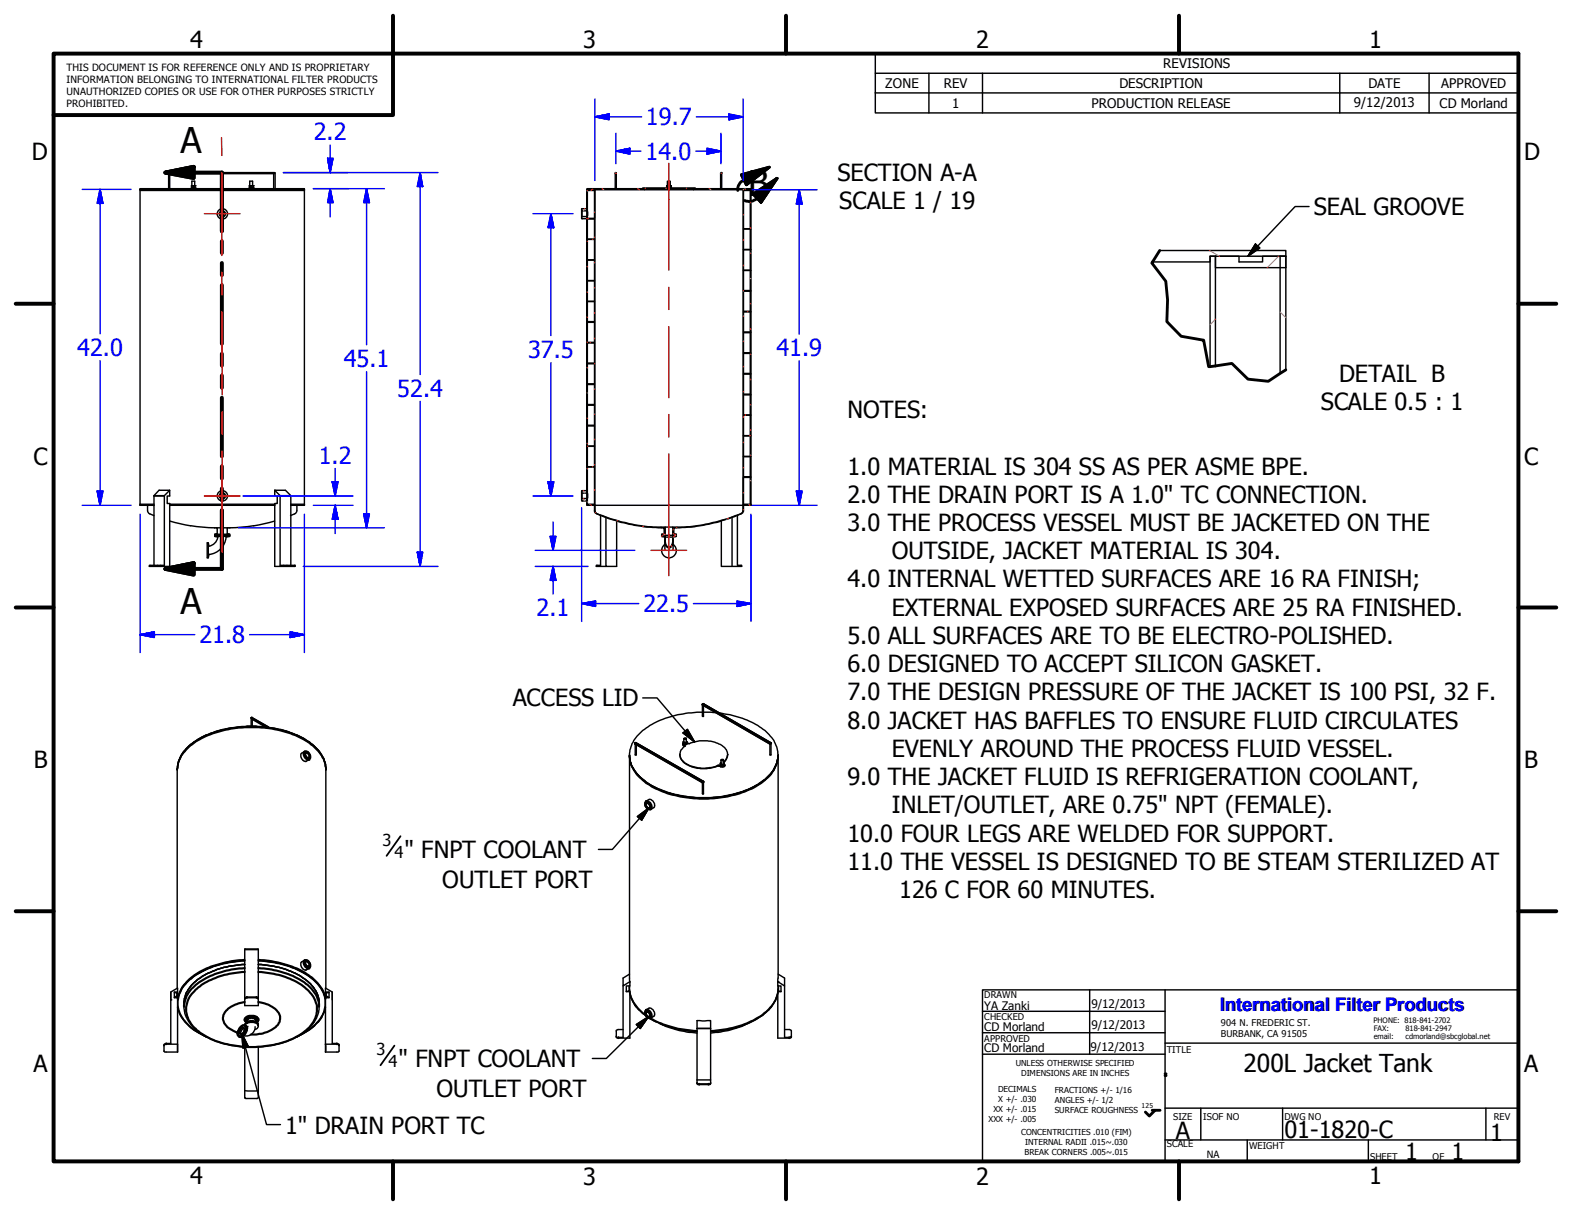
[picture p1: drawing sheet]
<svg xmlns="http://www.w3.org/2000/svg" width="279mm" height="216mm" viewBox="0 0 279 216" stroke-linecap="round" stroke-linejoin="round" font-family="sans-serif">
<!-- layer: 2012 Visible (ANSI) -->
<g fill="none" stroke="#000" stroke-width=".25">
<path d="M24.9 33.7v56.1h2.5h-2.5v-.2h2.5M24.9 33.7v-.2h29.2v.2M24.9 33.7v.1h29.2v-.1M24.9 33.7h29.2M30 30.7h18.8l.1 .1v2.7M30 30.9h18.8M30.1 30.7l-.1 .1v2.7M30.2 30.9v2.6M34 33h.7M34 33h.1M34 33.4h.1M34 33.4h.2"/>
<path d="M34 33v.4M34.1 33v-.8h.5v.8M34.1 33.4v.1M34.2 33.4h.5M34.4 33v.4M34.6 33.4v.1M34.7 33h.1M34.7 33.4h.1M34.7 33v.4M44.3 33h.7M44.3 33h.1M44.3 33.4h.1"/>
<path d="M44.3 33.4h.2M44.3 33v.4M44.4 33v-.8h.5v.8M44.4 33.4v.1M44.5 33.4h.5M44.6 33v.4M44.9 33.4v.1M45 33h.1M45 33.4h.1M45 33v.4M48.6 30.9v2.6M54.1 33.7v56.1h-2.4"/>
<path d="M103.4 37.4v.1M103.4 37.5h.9v-.4h-.9v1.8h.9v-.4h-.9M103.4 38.5h.1M103.4 37.5v1M104.3 38.5l.1 49.1zM104.3 33.7l.1 3.8zM104.3 37.5v1M104.3 33.5h10.3v.2h-8.9h-1.4zM104.3 33.7h1.4v.1h-1.4zM104.4 37.5v1M105.7 33.7v56.1v-6.8h-1.3l1.3-.1v-3.6h-1.3l1.3-.1v-3.5h-1.3v-.1h1.3v-3.6h-1.3v-.1h1.3v-3.6h-1.3v-.1h1.3v-3.6h-1.3v-.1h1.3v-3.5h-1.3v-.2h1.3v-3.5h-1.3v-.1h1.3v-3.6h-1.3l1.3-.1v-3.6h-1.3l1.3-.1v-3.6h-1.3h1.3v-3.7h-1.3h1.3v-3.6h-1.3v-.1h1.3zM109.3 30.9v2.6"/>
<path d="M109.4 30.7h.1v.2h-.2zM109.4 30.7h.1M109.5 30.9v2.6M114.2 33.4h9.4v.1h-9.4zM114.6 33.7h8.7M118.5 33h.8M118.5 33h.1M118.5 33.4h.8M118.5 33.4h.1M118.5 33v.4M118.6 33v-.8h.5v.8M118.6 33h.7"/>
<path d="M118.7 33v.4M119.1 33v.4M119.3 33.4h.1M119.3 33v.4M123.3 33.5h10.2v.2h-10.2zM128.1 30.9v2.6M128.1 30.7h.1l.1 .2h-.2zM128.1 30.7h.1M128.3 30.9v2.6M132.1 33.7v6.9h1.3l-1.3 .1v3.6h1.3l-1.3 .1v3.6h1.3l-1.3 .1v3.5h1.3v.2h-1.3v3.5h1.3v.1h-1.3v3.6h1.3v.1h-1.3v3.6h1.3v.1h-1.3v3.6h1.3v.1h-1.3v3.5h1.3v.2h-1.3v3.5h1.3l-1.3 .1v3.6h1.3l-1.3 .1v3.6h1.3l-1.3 .1v3.5h1.3v.1h-1.3v5zM132.1 33.7h1.4v.1h-1.4zM133.3 33.7h.2v56.1h-.2z"/>
<path d="M206.1 44.5h22.4v1h-4.1v1h-4.2v-1h-4.2v2.1h12.5v-2.1h-13.4v1h-10.2M216 65v-19.5h-.9v19.7M228.5 65.7v-20.2h-1v20.9M26.2 89.8l.1 1.2 .3 .3M26.6 91.3l.8 .3M27.4 88.1h1.8M27.4 88.1v12.4M28.3 87.1h1.9l-1 1h-1.8zM30.2 87.1v1h-.5v1.4h.5v11.1h-3.7v-.1h2.7v-12.4M30.2 89.8h18.6M30.2 89.6h18.6M30.2 92.6l3.7 .8"/>
<path d="M33.9 93.4l4.2 .4M36.8 96.5h.2v2.6h-.2zM37 96.5l.1 .5M37.1 98.5l-.1 .6M38.2 95.1v.2h2.6v-.2M38.2 95.1v-.2h2.6v.2M38.2 95.1h2.6M38.2 95.3l.5 .1M38.4 93.8l.2 .1M38.6 94v.8l-.4 .1M38.7 95.5a1.94 1.94 0 0 1-1.6 1.6M40.2 95.5a3.4 3.4 0 0 1-3.1 3"/>
<path d="M40.4 94v.8l.4 .1M40.5 93.8l-.1 .1M40.8 95.3l-.6 .1M40.9 93.8h.1M45.1 93.4l-3 .3-3.9 .1M48.8 92.6l-3.7 .8M48.8 87.1v1h.5v1.4h-.5v11.1h3.7v-.1h-2.7v-12.4M48.8 87.1h1.9l1 1h-1.9M48.8 87.1l1 1M49.8 88.1h1.9M51.7 88.1v12.4M51.7 89.6h2.4"/>
<path d="M52.8 89.8v.9a1.27 1.27 0 0 1-1.2 .9M103.4 87.6h.1M103.4 87.6h.9v-.4h-.9v1.8h.9v-.4h-.9M103.4 87.6v1M103.4 88.6h.1M104.3 88.6l.1 1.2zM104.3 87.6v1M104.3 89.6h1.4v.2h-1.4zM104.4 87.6v1M105.7 89.8v.9l.2 .4a29.5 29.5 0 0 0 12.3 2.6v1.4h-.2v-1.2a29.7 29.7 0 0 1-12.2-2.8l-.1-.2zM105.7 89.8h26.4M106.7 91.6v8.9h-.7v.1h1.7"/>
<path d="M107.7 91.9v8.7h1.9v-8M117.7 95.1h1.9v1a1.05 1.05 0 0 1-.8 1.2 1.32 1.32 0 0 1-.6-1.5v-.7M117.7 95.1h.2M117.7 95.1v.3h.5M117.7 95.1l-.1-.2 .6-.1v.3h-.3M118.2 95.8v2M118.2 96.7a1.3 1.3 0 0 0-.3 2 1.3 1.3 0 0 0 2 0 1.3 1.3 0 0 0-.3-2M118.2 93.7h1.4M118.2 95.4h1.4M118.7 97.2h.4M119.6 93.7a29.5 29.5 0 0 0 12.3-2.6l.2-.4v-.9v1.1l-.1 .2a30.3 30.3 0 0 1-12.2 2.8v1.2h-.2zM119.6 95.1v.7a1.21 1.21 0 0 1-.7 1.5 1.29 1.29 0 0 1-.7-1.5v-.7v.3"/>
<path d="M119.6 95.1h.5M119.6 95.1v-.3l.6 .1v.2h-.1M119.6 95.8v2M120 95.1h-.4v.3M120 95.1h.1M120.1 95.1h.1v.2l-.6 .1M130.1 91.9v8.7M131.1 91.6v8.9h.7v.1h-3.6v-8M132.1 89.6h1.4v.2h-1.4zM31.5 136.7a6.8 6.8 0 0 1 4-5.4 20.8 20.8 0 0 1 18.5 0 7.4 7.4 0 0 1 3.8 4.5l.1 .9M31.5 136.8a6 6 0 0 1 2.7-4.5 18.4 18.4 0 0 1 12.3-3 15.5 15.5 0 0 1 9.3 3.5l.5 .5a5 5 0 0 1 1.6 3.5M44.6 127.6v1.4"/>
<path d="M44.8 129v-1.4l2.7 1.6M44.8 127.8l2.3 1.4M54.2 133.5l-.6 .4a.92 .92 0 0 0 .8 1.4l.6-.3M54.3 134a.37 .37 0 0 1 .4-.1 .37 .37 0 0 1 .2 .4 .23 .23 0 0 1 0 .3 .23 .23 0 0 1-.3 0M54.4 133.8a.51 .51 0 0 1 .5 .3 .51 .51 0 0 1-.1 .6l-.4-.4zM111.9 134.2a6 6 0 0 0 2.7 4.5 17.4 17.4 0 0 0 10.7 3.1 17.9 17.9 0 0 0 10.7-3.2 6.2 6.2 0 0 0 2.3-4.4M111.9 134.1l.1 40.4M111.9 134.4a6 6 0 0 0 2.7 4.5 16.1 16.1 0 0 0 9.2 3 19.2 19.2 0 0 0 11.2-2.5 6.4 6.4 0 0 0 3.3-5M112.9 132.1v2.1h.2v-1.9M121.3 132.3l.2 .2M121.4 131.8v.3a.42 .42 0 0 0 .7 .1v-.2M121.5 131.3l.2-.2a.19 .19 0 0 1 .3 .1 .19 .19 0 0 1-.1 .3 .19 .19 0 0 1-.3-.2z"/>
<path d="M121.5 131.3v.6M121.5 132v.3M121.7 132.6h.1M121.9 132.1v.2M122 131.7l.1 .3-.2 .1a.27 .27 0 0 1-.3-.1 .27 .27 0 0 1-.1-.2 .28 .28 0 0 0 .2 .2 .28 .28 0 0 0 .3 0l.1-.2h-.1M122 131.3v.6M122.3 132.1h-.2M124.8 125.2l.1 2.1h.1v-1.9M124.8 126.6a17 17 0 0 0-10.8 3.4 5.1 5.1 0 0 0-1.5 6.4 10.5 10.5 0 0 0 5.7 4.2 16.8 16.8 0 0 0 4.2 1 21.1 21.1 0 0 0 12.3-2.2 6.8 6.8 0 0 0 3.5-4.7 5.9 5.9 0 0 0-3.2-5.5 16.2 16.2 0 0 0-7.2-2.5M125 139v2.1l-.2-.1v-1.9M125 126.6h2.2M127.6 136.1h.2"/>
<path d="M128 135.6l.1 .5h.1h.5v-.3M128.1 135h.1a.17 .17 0 0 1 .2-.1 .17 .17 0 0 1 .1 .2l-.2 .1zM128.1 135.5v.3h.4a.16 .16 0 0 0 .2-.1 .16 .16 0 0 0-.1-.2l.1 .1a.21 .21 0 0 1-.1 .2 .21 .21 0 0 1-.3 0h-.2l-.1-.2zM128.1 135.1v.5M128.1 135.8v.3M128.5 135.9v.2M128.6 135.1v.5M137 132.1v2.1h-.2v-2M138.3 134.1l-.1 40.4M114.8 142.4l.6-.4a1.05 1.05 0 0 1 .9 1.4l-.7 .4M114.9 142.7a.64 .64 0 0 1 .5 .9 .67 .67 0 0 1-.5-.9zM115.2 142.7a.36 .36 0 0 0-.4 .3 .36 .36 0 0 0 .3 .4 .23 .23 0 0 0 .2 .2 .23 .23 0 0 0 .2-.3"/>
<path d="M30.4 177.7h.1M30.4 176.3v9.1h-.9M31 176.4h.4v.9M31.4 177l-.4 .2M31.5 175.6v-38.9a6.2 6.2 0 0 1 3.3-5.1 18.3 18.3 0 0 1 11.2-2.5 16.5 16.5 0 0 1 9.8 3.4l.3 .3a5.1 5.1 0 0 1 1.8 3.9v38.9M31.6 178.9a7.9 7.9 0 0 0 4.8 5.2l.4 .2M31.6 176.3l-.1 1M31.6 176.3h-.6v1h.6v9.6M31.6 176.3v-.7l-1.2 .7v1.4M32.7 178.2v.7M34.5 174.6a13.9 13.9 0 0 1 8-3.2h1a14.5 14.5 0 0 0-9.2 3.4 4.7 4.7 0 0 0-1.6 3.4l.1-.5a5.5 5.5 0 0 1 1.7-3.1zM43.5 170.8a15.6 15.6 0 0 0-10 3.6 5 5 0 0 0 .1 7.8 7.9 7.9 0 0 0 2.5 1.7"/>
<path d="M43.5 170.7a15.9 15.9 0 0 0-10.4 3.9 6.8 6.8 0 0 0-1.5 2.9M43.5 177.5l.1-.1 .2-.1h1.9l.1 .1 .1 .1M43.5 168.7h2.4zM43.5 168.7h2.4v10h-2.4zM43.5 170.5a16.4 16.4 0 0 0-10.1 3.7 6.2 6.2 0 0 0-1.8 3.2M43.9 177.2h1.8l.2 .1v.1M45.9 171.4a14.5 14.5 0 0 1 9.3 3.4l.2 .3a4.6 4.6 0 0 1 1.3 3.8M45.9 170.8a15.6 15.6 0 0 1 10 3.6 5 5 0 0 1 0 7.8l-1.2 .9-1.4 .8M45.9 170.7a15.9 15.9 0 0 1 10.4 3.9 5.4 5.4 0 0 1 1.5 2.9M45.9 170.5a17.8 17.8 0 0 1 9.6 3.2l1 1a5 5 0 0 1 1.3 2.7M54.2 170.6l-.6 .3a.92 .92 0 0 0 .8 1.4l.6-.2M54.3 171.1a.26 .26 0 0 1 .3-.2 .26 .26 0 0 1 .2 .2l.1 .3a.23 .23 0 0 1 0 .3 .23 .23 0 0 1-.3 0"/>
<path d="M54.3 170.9a.49 .49 0 0 1 .6 .2 .49 .49 0 0 1-.1 .7l-.4-.4zM57.8 178.9a6.5 6.5 0 0 1-3.4 4.5l-1.8 .9M57.8 176.3l.1 1M57.8 176.3h.7v1h-.7v8.2M57.8 176.3v-.7l1.3 .7v9.1h.8M58 177l.5 .2M58.5 176.4h-.5v.9M59.1 176.3v1.4M110.7 175.2v9.1h-.8M111.8 175.2v.9h-.5M111.9 175.2l.1 1M111.9 173.1l-1.2 .7v1.4l1.3-.7"/>
<path d="M112 176.5a6.2 6.2 0 0 0 2.8 4M112 174.5v.7h-.7v1h.7M112 176.2v8.3h-2.3l-.2-.2M112 176.3a6.7 6.7 0 0 0 2.7 4M114.8 179.5l.6-.4a1.05 1.05 0 0 1 .9 1.4l-.7 .4a18.8 18.8 0 0 0 8.3 2.2M114.9 179.8a.64 .64 0 0 1 .5 .9 .67 .67 0 0 1-.5-.9zM115.2 179.8a.36 .36 0 0 0-.4 .3 .36 .36 0 0 0 .3 .4 .23 .23 0 0 0 .2 .2 .23 .23 0 0 0 .2-.3M138.2 176.5a7.5 7.5 0 0 1-4.3 4.9 17.9 17.9 0 0 1-7.6 1.9M138.2 174.5v.7h.6v1h-.6v8.3h2.1M138.2 174.5l1.2 .7v9.1h.9M138.2 174.4h.1M138.2 176.3a6.7 6.7 0 0 1-2.9 4.2 17.8 17.8 0 0 1-9 2.6"/>
<path d="M138.3 175.2l-.1 1M138.3 173.1l1.1 .7v1.4M138.4 175.2v.9h.4M29.1 185.7l.4-.2h2.1v1.4h-2.3l-.2-.1zM42.7 182.9a.41 .41 0 0 1 .7-.2 .41 .41 0 0 1 0 .6l-.1 .1a.42 .42 0 0 1-.6 .4 .42 .42 0 0 1-.1-.7zM42.7 182.5a.59 .59 0 0 1 .7-.4 .59 .59 0 0 1 .4 .7 1.57 1.57 0 0 1-1.3 1.5v-.1a.97 .97 0 0 1 0-1.4zM42.8 182.9a.36 .36 0 0 1 .6-.2 .36 .36 0 0 1-.1 .6 .39 .39 0 0 1-.5 .4 .39 .39 0 0 1-.1-.6zM42.8 182.6a.52 .52 0 0 1 .8-.2 .52 .52 0 0 1 0 .8l-.2 .4a.6 .6 0 0 1-1 .3v-.7zM42.8 182.4a.56 .56 0 0 1 .8-.2 .56 .56 0 0 1 .2 .8 1.13 1.13 0 0 1-1.4 1.1 1.11 1.11 0 0 1 .2-1.5zM43.4 182.8l-.4 .2-.2 .5M43.5 193.8h2.4M43.5 186.1v9l.1 .1h2.2l.1-.1v-9"/>
<path d="M43.5 182.1a1.46 1.46 0 0 1 2.1-.6l.3 .4v.4M43.6 182.1a1.45 1.45 0 0 1 2.3 0v.1a1.25 1.25 0 0 0-1.8-.6l-.5 .3v.2a1.6 1.6 0 0 1 2.3 .1l-.2 .6-.4 .1M43.6 182.2h.2a1.36 1.36 0 0 1-.7 2l-.2 .1-.5-.1M43.9 181.4v.1M44.1 182.4l-.2 .2M45.3 182.4a1.57 1.57 0 0 1-1.9 1.6M45.5 181.4v.1M57.8 185.5v1.4M57.8 185.5h2.1M57.8 186.9h2.1M60.3 185.8v1M109.5 183.2v.9"/>
<path d="M109.9 182.9h.8M115.4 181a19.7 19.7 0 0 0 8.5 2.3M117.2 181.9a18 18 0 0 0 6.7 1.7M123.9 182.8v9.8l.1 .1h1.9a.27 .27 0 0 0 .3 0 .27 .27 0 0 0 .1-.3M123.9 191.9h2.4v.5M123.9 181.4h2.4v1.4h-2.4zM123.9 182.8h2.4v9.1M126.3 192.4l-.1 .2h-1.9M133 181.9a18 18 0 0 1-6.7 1.7M139.4 182.9h.9M140.7 183.2v.9"/>
<circle cx="39.5" cy="38" r=".92"/>
<circle cx="39.5" cy="38" r=".54"/>
<circle cx="39.5" cy="38" r=".48"/>
<circle cx="39.5" cy="88.1" r=".92"/>
<circle cx="39.5" cy="88.1" r=".54"/>
<circle cx="39.5" cy="88.1" r=".48"/>
</g>
<!-- layer: Visible Narrow (ANSI) -->
<g fill="none" stroke="#000" stroke-width=".38">
<path d="M44.6 127.6h.2M44.8 127.5v.1M44.8 127.6l2.9 1.6M44.8 127.6h.1M54.2 133.5a.87 .87 0 0 0 .3 1.4l.5 .1M54.2 133.7l.2-.1a.74 .74 0 0 1 .7 .8 .33 .33 0 0 1-.2 .4 .33 .33 0 0 1-.4-.2l-.3-.6zM112.9 132.1h.1M112.9 132.1l12 6.9v.1M112.9 132.1v.1M113 132l-.1 .1M113 132h.1M113 132l12 6.9"/>
<path d="M121.5 132.3v.2M121.7 132.5v.1M124.8 125.2h.1M124.9 125.2l11.9 7M124.9 125.2v.1M125 125.1l12 6.9-.2 .1h.2M125 125.1l-.1 .1M125 125.1h.1M125 125.1l11.9 6.9M125 138.9h-.1l.1 .1M127.6 136v.1M127.8 136v.1"/>
<path d="M128.1 136.1v.1M114.7 142.7a.69 .69 0 0 1 .7 .1 .69 .69 0 0 1 .2 .7 .39 .39 0 0 1-.4 .3 .39 .39 0 0 1-.3-.4l-.2-.3zM114.8 142.4a.98 .98 0 0 1 .9 1.4h-.1M43.5 172a14.3 14.3 0 0 0-9.5 3.7l-.2 .3a5.6 5.6 0 0 0-1.1 2.9M43.5 172.7a13.8 13.8 0 0 0-8.8 3.2 4.4 4.4 0 0 0 .1 6.9 13.1 13.1 0 0 0 7.8 3.1 16.7 16.7 0 0 0 11.2-2.4 5 5 0 0 0 2.5-5.1 7.6 7.6 0 0 0-5.1-4.6 15.4 15.4 0 0 0-5.3-1.1M43.5 178.1a4.7 4.7 0 0 0-3.8 2.3 2.64 2.64 0 0 0 2 2.9l.5 .2M43.9 177.2v.1M45.6 177.2v.1M45.9 172a15.1 15.1 0 0 1 9 3.3l.3 .2a4.7 4.7 0 0 1 1.5 3.4M45.9 178.1a4.5 4.5 0 0 1 3.9 2.5 2.46 2.46 0 0 1-1.8 2.5l-1.3 .5-2.1 .2M54.2 170.6a.87 .87 0 0 0 .3 1.4l.5 .1M54.3 170.7h.1a.74 .74 0 0 1 .7 .8 .33 .33 0 0 1-.2 .4 .33 .33 0 0 1-.4-.2l-.3-.6z"/>
<path d="M114.7 179.8a.69 .69 0 0 1 .7 .1 .69 .69 0 0 1 .2 .7 .39 .39 0 0 1-.4 .3 .39 .39 0 0 1-.3-.4l-.2-.3zM114.8 179.5a.98 .98 0 0 1 .9 1.3l-.1 .1M29.5 185.4v.1M43.8 181.6a.58 .58 0 0 1-.2-.6 .58 .58 0 0 1 .5-.4 1.4 1.4 0 0 1 1.8 .6l-.1 .3-.1 .1M43.9 181.4v-.2a.93 .93 0 0 1 1.6 .2M43.9 181.5a.45 .45 0 0 1 0-.6 .45 .45 0 0 1 .5-.2h.6a.48 .48 0 0 1 .6 .2 .48 .48 0 0 1-.1 .6M59.9 185.4v.1M109.9 184.3v.2M124.3 192.6v.1M125.9 192.6v.1M140.3 184.3v.2"/>
</g>
<g fill="none" stroke="#000" stroke-width=".25">
<path d="M44.6 127.6l.2-.1 3 1.7M54.2 133.5a.92 .92 0 0 1 .8 .5 .92 .92 0 0 1 0 1M112.9 132.1l.1-.1 12 6.9v.1M112.9 132.2l12 6.9M120.8 134a2.43 2.43 0 0 0 1.9 2.1 6.5 6.5 0 0 0 4.9 0M121.3 132.1v.2M121.4 132l-.1 .3 .4 .3a1.71 1.71 0 0 0-.9 1.6 1.71 1.71 0 0 0 1.2 1.5 6.7 6.7 0 0 0 5.8 .3l.6 .2a.28 .28 0 0 0 .4-.1 .28 .28 0 0 0-.1-.3M121.5 132.5l.2 .1M122.3 132.1h.1a6.6 6.6 0 0 1 6.3 .7 1.63 1.63 0 0 1-.1 2.6M124.8 125.2l.2-.1 12 7M124.9 125.3l11.9 6.9M128.8 136a.44 .44 0 0 1-.3 .3 .44 .44 0 0 1-.4-.1l-.3-.1"/>
<path d="M129.3 134v.3a1.65 1.65 0 0 1-.7 1.2M114.8 142.4a.93 .93 0 0 0 0 1 .93 .93 0 0 0 .8 .4M32.7 178.9a6.2 6.2 0 0 0 3.2 4.9l.2 .2a18.7 18.7 0 0 0 17 .1 7 7 0 0 0 3.5-4.3l.1-.9M43.9 177.2l-.4 .2M54.2 170.6a.94 .94 0 0 1 1 1.2l-.2 .3M114.8 179.5a.93 .93 0 0 0 0 .9 .93 .93 0 0 0 .8 .5M29.5 185.4l-.4 .2v.2M59.9 185.4a.33 .33 0 0 1 .4 .4v-.1l-.4-.2M60.3 186.8l-.2 .1h-.2M109.5 184.3v-.2l.2 .2h.2M109.9 182.9l-.4 .2v.1M123.9 192.4v.1l.4 .1"/>
<path d="M140.3 184.3h.2l.2-.2a.27 .27 0 0 1-.1 .3 .27 .27 0 0 1-.3 .1M140.3 182.9l.4 .3"/>
</g>
<g fill="#000">
<circle cx="113" cy="132" r=".19"/>
<circle cx="125" cy="125.1" r=".19"/>
</g>
<!-- layer: Break Line (ANSI) -->
<path d="M206.1 44.5l-1.4 2.2 2.5 3.3 .3 3.3-.1 3.9 2.5 2.6 4 .7 .9 4.7 4.1-.6 2.9 2.8 3.6 .4 3.1-2.1" fill="none" stroke="#000" stroke-width=".51"/>
<!-- layer: Section Line (ANSI) -->
<path d="M29.4 30.7l5-1v1.9zM29.4 30.7h10v10.4M39.4 42.9v2.1M39.4 46.7v2.2M39.4 50.7v10.4M39.4 62.9v2.1M39.4 66.7v2.2M39.4 70.7v10.4M39.4 82.9v2.1M39.4 86.8v2.1M39.4 90.7v10.4h-10M29.4 101.1l5-1v2z" fill="none" stroke="#000" stroke-width=".7"/>
<path d="M29.4 30.7l5-1zM29.4 30.7l5-1v1.9zM29.4 101.1l5-1zM29.4 101.1l5-1v2z" fill="#000" stroke="#000" stroke-width=".7"/>
<!-- layer: Detail Boundary (ANSI) -->
<path d="M131.8 31.1l4.9-1.4-4 3.1zM133.9 34.5l4.2-2.8-2.8 4.2zM136.7 29.7l-4.5 2.2a2.08 2.08 0 0 0-1.1 1.9M138.1 31.7l-3.5 3.5a1.94 1.94 0 0 1-2.2 .4" fill="none" stroke="#000" stroke-width=".51"/>
<path d="M132.7 32.8l4-3.1zM131.8 31.1l4.9-1.4-4 3.1zM138.1 31.7l-2.8 4.2zM133.9 34.5l4.2-2.8-2.8 4.2z" fill="#000" stroke="#000" stroke-width=".51"/>
<!-- layer: Border (ANSI) -->
<g fill="none" stroke="#000" stroke-width=".7">
<path d="M9.5 9.5h260.4v196.9h-260.4zM69.8 2.8v17.6h-60.3M139.7 2.8v6.7M209.5 2.8v6.7M2.8 54h6.7M269.9 54h6.7M2.8 107.9h6.7M269.9 107.9h6.7M2.8 161.9h6.7M269.9 161.9h6.7M69.8 206.4v6.7M139.7 206.4v6.7"/>
<path d="M209.5 206.4v6.7"/>
</g>
<!-- layer: Title (ANSI) -->
<path d="M204.8 197.3h1.4M205.3 197.3l-1 1-.7-.7" fill="none" stroke="#000" stroke-width=".51"/>
<g fill="#000">
<circle cx="207.1" cy="190.8" r=".25"/>
<circle cx="207.1" cy="191.1" r=".25"/>
</g>
<g fill="none" stroke="#000" stroke-width=".25">
<path d="M174.6 175.9h95.3v30.5h-95.3zM174.6 179.7h32.5M193.7 175.9v11.4M207.1 175.9v30.5M174.6 183.5h32.5M174.6 187.3h32.5M207.1 185.4h62.8M207.1 196.9h62.8M213.4 196.9v5.7M228 196.9v5.7M264.1 196.9v5.7M207.1 202.6h62.8"/>
<path d="M221.7 202.6v3.8M243.2 202.6v3.8"/>
</g>
<!-- layer: Hatch (ANSI) Orange -->
<g fill="none" stroke="#ff8040" stroke-width=".19">
<path d="M103.9 37.1l-.2 .4M104.3 33.8l.1 .2M104.3 38.8v.1M104.6 38.8l-.1 .1M105.2 33.7l-.2 .1M105.2 33.7h.1M105.7 37.7h.1M107 33.5l.3 .2M109.3 30.7l.2 .1M113.3 33.5l.4 .2M114.7 33.4v.1M118.4 33.4v.1"/>
<path d="M122 33.4v.1M126 33.5l.4 .2M128.1 30.7l.2 .1M132.1 38.2h.1M132.2 33.7l-.1 .1M132.4 33.5l.1 .2M133.3 35.9l.2 .2M104.3 56.3l.1 .1M104.3 51.8l.1 .1M104.3 47.3l.1 .1M104.3 42.9h.1M105.4 42.5h-.1"/>
<path d="M105.7 55.6v.1M105.7 51.1v.1M105.7 46.6v.1M105.7 42.1v.1M132.1 56.1v.1M132.1 51.6v.2M132.1 47.1v.1M132.1 42.6v.1M132.9 55.3l-.1 .1M133.3 58.4l.2 .1M133.3 53.9l.2 .1M133.3 49.5h.2"/>
<path d="M133.3 45h.2M133.3 40.4l.2 .2M214.9 44.5l1.8 1M216 56.7l-.9 1M227.3 45.5l-2.1 2.1M227.5 55.4l1 1.1M104.3 78.7l.1 .2M104.3 74.3l.1 .1M104.3 69.8h.1M104.3 65.3l.1 .1M104.3 60.8l.1 .1M104.5 79.2v.1"/>
<path d="M105 60.8l-.2 .2M105.7 78v.2M105.7 73.5v.2M105.7 69.1v.1M105.7 64.6h.1M105.7 60.1v.1M132.1 78.5v.2M132.1 74v.2M132.1 69.6v.1M132.1 65.1v.1M132.1 60.6v.1M132.5 73.7l-.1 .1"/>
<path d="M133.3 77.4l-.1 .1M133.3 76.4l.2 .1M133.3 71.9l.2 .1M133.3 67.4l.2 .1M133.3 62.9l.2 .1M103.7 88.6l.2 .4M103.7 87.2l.2 .4M104.3 83.2l.1 .2M104.3 89.2h.1M104.8 89.6l.3 .2M105.3 82.9v.1M105.7 82.5v.1"/>
<path d="M105.7 87v.1M105.9 91.1h-.1M109.7 92.5l-.1 .1M114.4 93.5h-.2M117.7 95.2l-.1 .1M117.8 95.1h.1M117.9 94.9l.3 .1M118.2 94.9l-.2 .2M119.3 97l.1 .1M119.6 94.8l.5 .3-.5 .3M119.8 94l-.2 .2M120.3 93.7l-.1 .1"/>
<path d="M129.5 92.1l-.3 .2M132.1 87.6h.1M132.1 83.1v.1M132.1 90.6h.1M133.1 89.6l.2 .2M133.3 85.3l.2 .2M133.3 80.8l.2 .2"/>
</g>
<!-- layer: Symbol (ANSI) -->
<g fill="none" stroke="#000" stroke-width=".25">
<path d="M155.6 13v-3.5h114.3v3.5M155.6 16.5h114.3M165.1 13v7.1M174.6 13v7.1M238.1 13v7.1M254 13v7.1M269.9 13h-114.3v3.5M269.9 13v7.1h-114.3v-3.6M232.7 36.7h-2.5l-8.4 8.8M223.1 43.4l.8 .7-2.1 1.4zM114.2 124h2.6l6.6 7.8M121.4 130.2l.8-.6 1.2 2.2z"/>
<path d="M113.3 145.1l2-1.5-1.3 2.1zM115.3 143.6l-6.5 7.3h-2.4M43 183.7l1.1 2.3-.9 .2zM43 183.7l4.4 16.1h2.4M113.1 182.1l2.2-1.4-1.5 2.1zM115.3 180.7l-7.5 7.4h-2.5"/>
</g>
<!-- layer: Dimension (ANSI) Blue -->
<g fill="none" stroke="#00f" stroke-width=".25">
<path d="M105.7 17.6v14.5M132.1 17.6v14.5M14.6 33.7h8.7M17.8 33.7l.5 2.4h-1zM17.8 33.7v25.6M50.4 30.7h27.5M55.7 33.5h12.6M58.2 28.1h1l-.5 2.6zM58.7 33.5l.5 2.5h-1zM58.7 25.8v4.9M58.7 33.5v5M65.2 33.5l.5 2.5h-1.1z"/>
<path d="M65.2 33.5v27.8M74.7 30.7l.4 2.4h-.9zM74.7 30.7v35.8M94.7 38h7.2M97.9 38l.5 2.4h-1zM97.9 38v21.6M105.7 20.8l2.6-.5v1zM105.7 20.8h8.3M109.5 26.9l2.5-.5v1zM109.5 26.9h4.4M109.5 23.7v5.4M123.7 26.9h4.4"/>
<path d="M123.8 20.8h8.3M125.7 26.4l2.4 .5-2.4 .5zM128.1 23.7v5.4M129.5 20.3l2.6 .5-2.6 .5zM133.7 33.7h11.5M142 33.7l.6 2.6h-1.1zM142 33.7v25.7M17.8 64.1v25.7M65.2 66v27.8M74.7 71.3v29.3M97.9 64.5v23.6M142 64.1v25.7"/>
<path d="M14.6 89.8h8.7M17.3 87.2h1l-.5 2.6zM24.9 91.4v24.6M42.4 93.8h25.9M43.2 88.1h19.5M54.1 91.4v24.6M55.7 89.8h7M59.1 85.6h1l-.5 2.5zM59.6 89.8l.5 2.5h-1zM59.6 83.2v4.9M59.6 89.8v5M64.6 91.3h1.1l-.5 2.5z"/>
<path d="M74.2 98.1h.9l-.4 2.5zM94.7 88.1h7.2M95.1 97.8h17.7M97.4 85.6h1l-.5 2.5zM97.8 95.3h1l-.5 2.5zM98.3 92.8v5M103.4 90.2v20.2M133.5 91.4v19M133.7 89.8h11.5M141.5 87.2h1.1l-.6 2.6zM24.9 112.8l2.5-.5v1zM24.9 112.8h9.7"/>
<path d="M44.4 112.8h9.7M51.6 112.3l2.5 .5-2.5 .5zM53.9 100.6h24M95.1 100.6h9.4M98.3 100.6l.5 2.5h-1zM98.3 100.6v4.9M103.4 107.3l2.5-.5v1zM103.4 107.3h10.1M123.3 107.3h10.2M131 106.8l2.5 .5-2.5 .5z"/>
</g>
<g fill="#00f" stroke="#00f" stroke-width=".25">
<path d="M74.2 98.1l.5 2.5z"/>
<path d="M74.2 98.1h.9l-.4 2.5z"/>
<path d="M74.7 30.7l.4 2.4z"/>
<path d="M74.7 30.7l.4 2.4h-.9z"/>
<path d="M109.5 26.9l2.5-.5z"/>
<path d="M109.5 26.9l2.5-.5v1z"/>
<path d="M125.7 27.4l2.4-.5z"/>
<path d="M125.7 26.4l2.4 .5-2.4 .5z"/>
<path d="M97.9 38l.5 2.4z"/>
<path d="M97.9 38l.5 2.4h-1z"/>
<path d="M97.4 85.6l.5 2.5z"/>
<path d="M97.4 85.6h1l-.5 2.5z"/>
<path d="M105.7 20.8l2.6-.5z"/>
<path d="M105.7 20.8l2.6-.5v1z"/>
<path d="M129.5 21.3l2.6-.5z"/>
<path d="M129.5 20.3l2.6 .5-2.6 .5z"/>
<path d="M17.8 33.7l.5 2.4z"/>
<path d="M17.8 33.7l.5 2.4h-1z"/>
<path d="M17.3 87.2l.5 2.6z"/>
<path d="M17.3 87.2h1l-.5 2.6z"/>
<path d="M97.8 95.3l.5 2.5z"/>
<path d="M97.8 95.3h1l-.5 2.5z"/>
<path d="M98.3 100.6l.5 2.5z"/>
<path d="M98.3 100.6l.5 2.5h-1z"/>
<path d="M24.9 112.8l2.5-.5z"/>
<path d="M24.9 112.8l2.5-.5v1z"/>
<path d="M51.6 113.3l2.5-.5z"/>
<path d="M51.6 112.3l2.5 .5-2.5 .5z"/>
<path d="M59.1 85.6l.5 2.5z"/>
<path d="M59.1 85.6h1l-.5 2.5z"/>
<path d="M59.6 89.8l.5 2.5z"/>
<path d="M59.6 89.8l.5 2.5h-1z"/>
<path d="M58.2 28.1l.5 2.6z"/>
<path d="M58.2 28.1h1l-.5 2.6z"/>
<path d="M58.7 33.5l.5 2.5z"/>
<path d="M58.7 33.5l.5 2.5h-1z"/>
<path d="M103.4 107.3l2.5-.5z"/>
<path d="M103.4 107.3l2.5-.5v1z"/>
<path d="M131 107.8l2.5-.5z"/>
<path d="M131 106.8l2.5 .5-2.5 .5z"/>
<path d="M64.6 91.3l.6 2.5z"/>
<path d="M64.6 91.3h1.1l-.5 2.5z"/>
<path d="M65.2 33.5l.5 2.5z"/>
<path d="M65.2 33.5l.5 2.5h-1.1z"/>
<path d="M142 33.7l.6 2.6z"/>
<path d="M142 33.7l.6 2.6h-1.1z"/>
<path d="M141.5 87.2l.5 2.6z"/>
<path d="M141.5 87.2h1.1l-.6 2.6z"/>
</g>
<!-- layer: Red Center Mark -->
<g fill="none" stroke="#f00" stroke-width=".25">
<path d="M36.3 38h6.4M39.4 24.4v3.2M39.4 30.7v14.7M39.5 34.8v6.3M118.9 29v19M39.4 48.4v4M39.4 55.4l.1 14.8M118.9 51.1v3.9M118.9 58v12.7M39.5 73.2v4M118.9 73.7v4M36.3 88.1h6.4"/>
<path d="M39.5 85v6.3M39.5 80.1v18M115.7 97.8h6.3M118.9 80.6v21.7"/>
</g>
<!-- layer: Symbol (ANSI) -->
<path d="M223.1 43.4l-1.3 2.1zM223.1 43.4l.8 .7-2.1 1.4zM121.4 130.2l2 1.6zM121.4 130.2l.8-.6 1.2 2.2zM115.3 143.6l-1.3 2.1zM113.3 145.1l2-1.5-1.3 2.1zM43 183.7l1.1 2.3zM43 183.7l1.1 2.3-.9 .2zM115.3 180.7l-1.5 2.1zM113.1 182.1l2.2-1.4-1.5 2.1z" fill="#000" stroke="#000" stroke-width=".25"/>
<path d="M71.2 148.6l-2.5 3.5M70.1 185.8l-2.5 3.5" fill="none" stroke="#000" stroke-width=".32"/>
<g font-size="6.3">
<text x="32.1" y="27.1">A</text>
<text x="133" y="34.9">B</text>
<text x="32.1" y="109.2">A</text>
</g>
<text font-size="4.4" x="221" y="190.4">200L Jacket Tank</text>
<g font-size="4.2">
<text x="33.8" y="8.5">4</text>
<text x="103.6" y="8.5">3</text>
<text x="173.5" y="8.5">2</text>
<text x="243.3" y="8.5">1</text>
<text x="5.7" y="28.5">D</text>
<text x="270.9" y="28.5">D</text>
<text x="148.8" y="32.1">SECTION A-A</text>
<text x="149.2" y="37.1">SCALE 1 / 19</text>
<text x="233.5" y="38.2">SEAL GROOVE</text>
<text x="238" y="67.8">DETAIL B</text>
<text x="150.6" y="74.3">NOTES:</text>
<text x="234.8" y="72.8">SCALE 0.5 : 1</text>
<text x="6" y="82.5">C</text>
<text x="270.9" y="82.5">C</text>
<text x="150.6" y="84.3">1.0 MATERIAL IS 304 SS AS PER ASME BPE.</text>
<text x="150.6" y="89.3">2.0 THE DRAIN PORT IS A 1.0&quot; TC CONNECTION.</text>
<text x="150.6" y="94.4">3.0 THE PROCESS VESSEL MUST BE JACKETED ON THE</text>
<text x="158.5" y="99.4">OUTSIDE, JACKET MATERIAL IS 304.</text>
<text x="150.6" y="104.4">4.0 INTERNAL WETTED SURFACES ARE 16 RA FINISH;</text>
<text x="158.5" y="109.4">EXTERNAL EXPOSED SURFACES ARE 25 RA FINISHED.</text>
<text x="150.6" y="114.4">5.0 ALL SURFACES ARE TO BE ELECTRO-POLISHED.</text>
<text x="150.6" y="119.4">6.0 DESIGNED TO ACCEPT SILICON GASKET.</text>
<text x="91.1" y="125.5">ACCESS LID</text>
<text x="150.6" y="124.5">7.0 THE DESIGN PRESSURE OF THE JACKET IS 100 PSI, 32 F.</text>
<text x="150.6" y="129.5">8.0 JACKET HAS BAFFLES TO ENSURE FLUID CIRCULATES</text>
<text x="6" y="136.5">B</text>
<text x="158.5" y="134.5">EVENLY AROUND THE PROCESS FLUID VESSEL.</text>
<text x="270.9" y="136.5">B</text>
<text x="150.6" y="139.5">9.0 THE JACKET FLUID IS REFRIGERATION COOLANT,</text>
<text x="150.6" y="149.5">10.0 FOUR LEGS ARE WELDED FOR SUPPORT.</text>
<text x="158.5" y="144.5">INLET/OUTLET, ARE 0.75&quot; NPT (FEMALE).</text>
<text x="71.9" y="152.5">&quot; FNPT COOLANT</text>
<text x="150.6" y="154.6">11.0 THE VESSEL IS DESIGNED TO BE STEAM STERILIZED AT</text>
<text x="78.6" y="157.9">OUTLET PORT</text>
<text x="159.8" y="159.6">126 C FOR 60 MINUTES.</text>
<text x="6" y="190.4">A</text>
<text x="70.8" y="189.7">&quot; FNPT COOLANT</text>
<text x="270.9" y="190.4">A</text>
<text x="77.6" y="195">OUTLET PORT</text>
<text x="50.7" y="201.4">1&quot; DRAIN PORT TC</text>
<text x="209" y="202.3">A</text>
<text x="228.3" y="202.2">01-1820-C</text>
<text x="264.9" y="202.7">1</text>
<text x="249.7" y="206.1">1</text>
<text x="258" y="206.1">1</text>
<text x="33.8" y="210.4">4</text>
<text x="103.6" y="210.5">3</text>
<text x="173.5" y="210.5">2</text>
<text x="243.3" y="210.4">1</text>
</g>
<g font-size="4.2" fill="#00f">
<text x="114.8" y="22.3">19.7</text>
<text x="55.8" y="25">2.2</text>
<text x="114.7" y="28.4">14.0</text>
<text x="13.7" y="63.2">42.0</text>
<text x="61.1" y="65.2">45.1</text>
<text x="93.9" y="63.6">37.5</text>
<text x="138" y="63.3">41.9</text>
<text x="70.6" y="70.5">52.4</text>
<text x="56.6" y="82.4">1.2</text>
<text x="95.4" y="109.4">2.1</text>
<text x="114.4" y="108.8">22.5</text>
<text x="35.4" y="114.3">21.8</text>
</g>
<text font-size="3.3" fill="#00f" x="216.7" y="179.6">International Filter Products</text>
<g font-size="2.9">
<text x="68" y="150.3">3</text>
<text x="70.1" y="152.5">4</text>
<text x="66.9" y="187.5">3</text>
<text x="69" y="189.7">4</text>
</g>
<g font-size="2.3">
<text x="157.4" y="15.6">ZONE</text>
<text x="167.8" y="15.6">REV</text>
<text x="198.9" y="15.6">DESCRIPTION</text>
<text x="206.8" y="12.1">REVISIONS</text>
<text x="243.2" y="15.6">DATE</text>
<text x="256.2" y="15.6">APPROVED</text>
<text x="169.2" y="19.2">1</text>
<text x="194" y="19.2">PRODUCTION RELEASE</text>
<text x="240.6" y="19">9/12/2013</text>
<text x="255.8" y="19.2">CD Morland</text>
</g>
<g font-size="2.1">
<text x="174.9" y="179.4">YA Zanki</text>
<text x="194" y="179.1">9/12/2013</text>
<text x="174.9" y="183.2">CD Morland</text>
<text x="194" y="182.9">9/12/2013</text>
<text x="174.9" y="187">CD Morland</text>
<text x="193.8" y="186.7">9/12/2013</text>
</g>
<g font-size="1.8">
<text x="11.8" y="12.6">THIS DOCUMENT IS FOR REFERENCE ONLY AND IS PROPRIETARY</text>
<text x="11.8" y="14.7">INFORMATION BELONGING TO INTERNATIONAL FILTER PRODUCTS</text>
<text x="11.8" y="16.9">UNAUTHORIZED COPIES OR USE FOR OTHER PURPOSES STRICTLY</text>
<text x="11.8" y="19">PROHIBITED.</text>
<text x="214.5" y="205.8">NA</text>
</g>
<g font-size="1.7">
<text x="174.9" y="177.4">DRAWN</text>
<text x="174.9" y="181.2">CHECKED</text>
<text x="174.9" y="185.2">APPROVED</text>
<text x="217" y="182.3">904 N. FREDERIC ST.</text>
<text x="217" y="184.2">BURBANK, CA 91505</text>
<text x="207.4" y="187.2">TITLE</text>
<text x="207.4" y="203.9">SCALE</text>
<text x="208.5" y="199">SIZE</text>
<text x="213.9" y="199">ISOF NO</text>
<text x="228.3" y="199">DWG NO</text>
<text x="265.5" y="199">REV</text>
<text x="222" y="204.1">WEIGHT</text>
<text x="243.5" y="206.1">SHEET</text>
<text x="254.6" y="206.1">OF</text>
</g>
<g font-size="1.5">
<text x="180.5" y="189.4">UNLESS OTHERWISE SPECIFIED</text>
<text x="181.5" y="191.2">DIMENSIONS ARE IN INCHES</text>
<text x="176.6" y="197.6">XX +/- .015</text>
<text x="177.4" y="194.1">DECIMALS</text>
<text x="177.4" y="195.8">X +/- .030</text>
<text x="187.5" y="194.2">FRACTIONS +/- 1/16</text>
<text x="187.5" y="196">ANGLES +/- 1/2</text>
<text x="187.5" y="197.7">SURFACE ROUGHNESS</text>
<text x="175.7" y="199.4">XXX +/- .005</text>
<text x="181.5" y="201.7">CONCENTRICITIES .010 (FIM)</text>
<text x="182.2" y="203.5">INTERNAL RADII .015~.030</text>
<text x="182.1" y="205.3">BREAK CORNERS .005~.015</text>
</g>
<g font-size="1.3">
<text x="244.1" y="181.8">PHONE: 818-841-2702</text>
<text x="244.2" y="183.3">FAX:</text>
<text x="244.2" y="184.7">email:</text>
<text x="249.8" y="183.3">818-841-2947</text>
<text x="249.8" y="184.7">cdmorland@sbcglobal.net</text>
</g>
<text font-size="1.2" x="202.9" y="196.9">125</text>
</svg>
